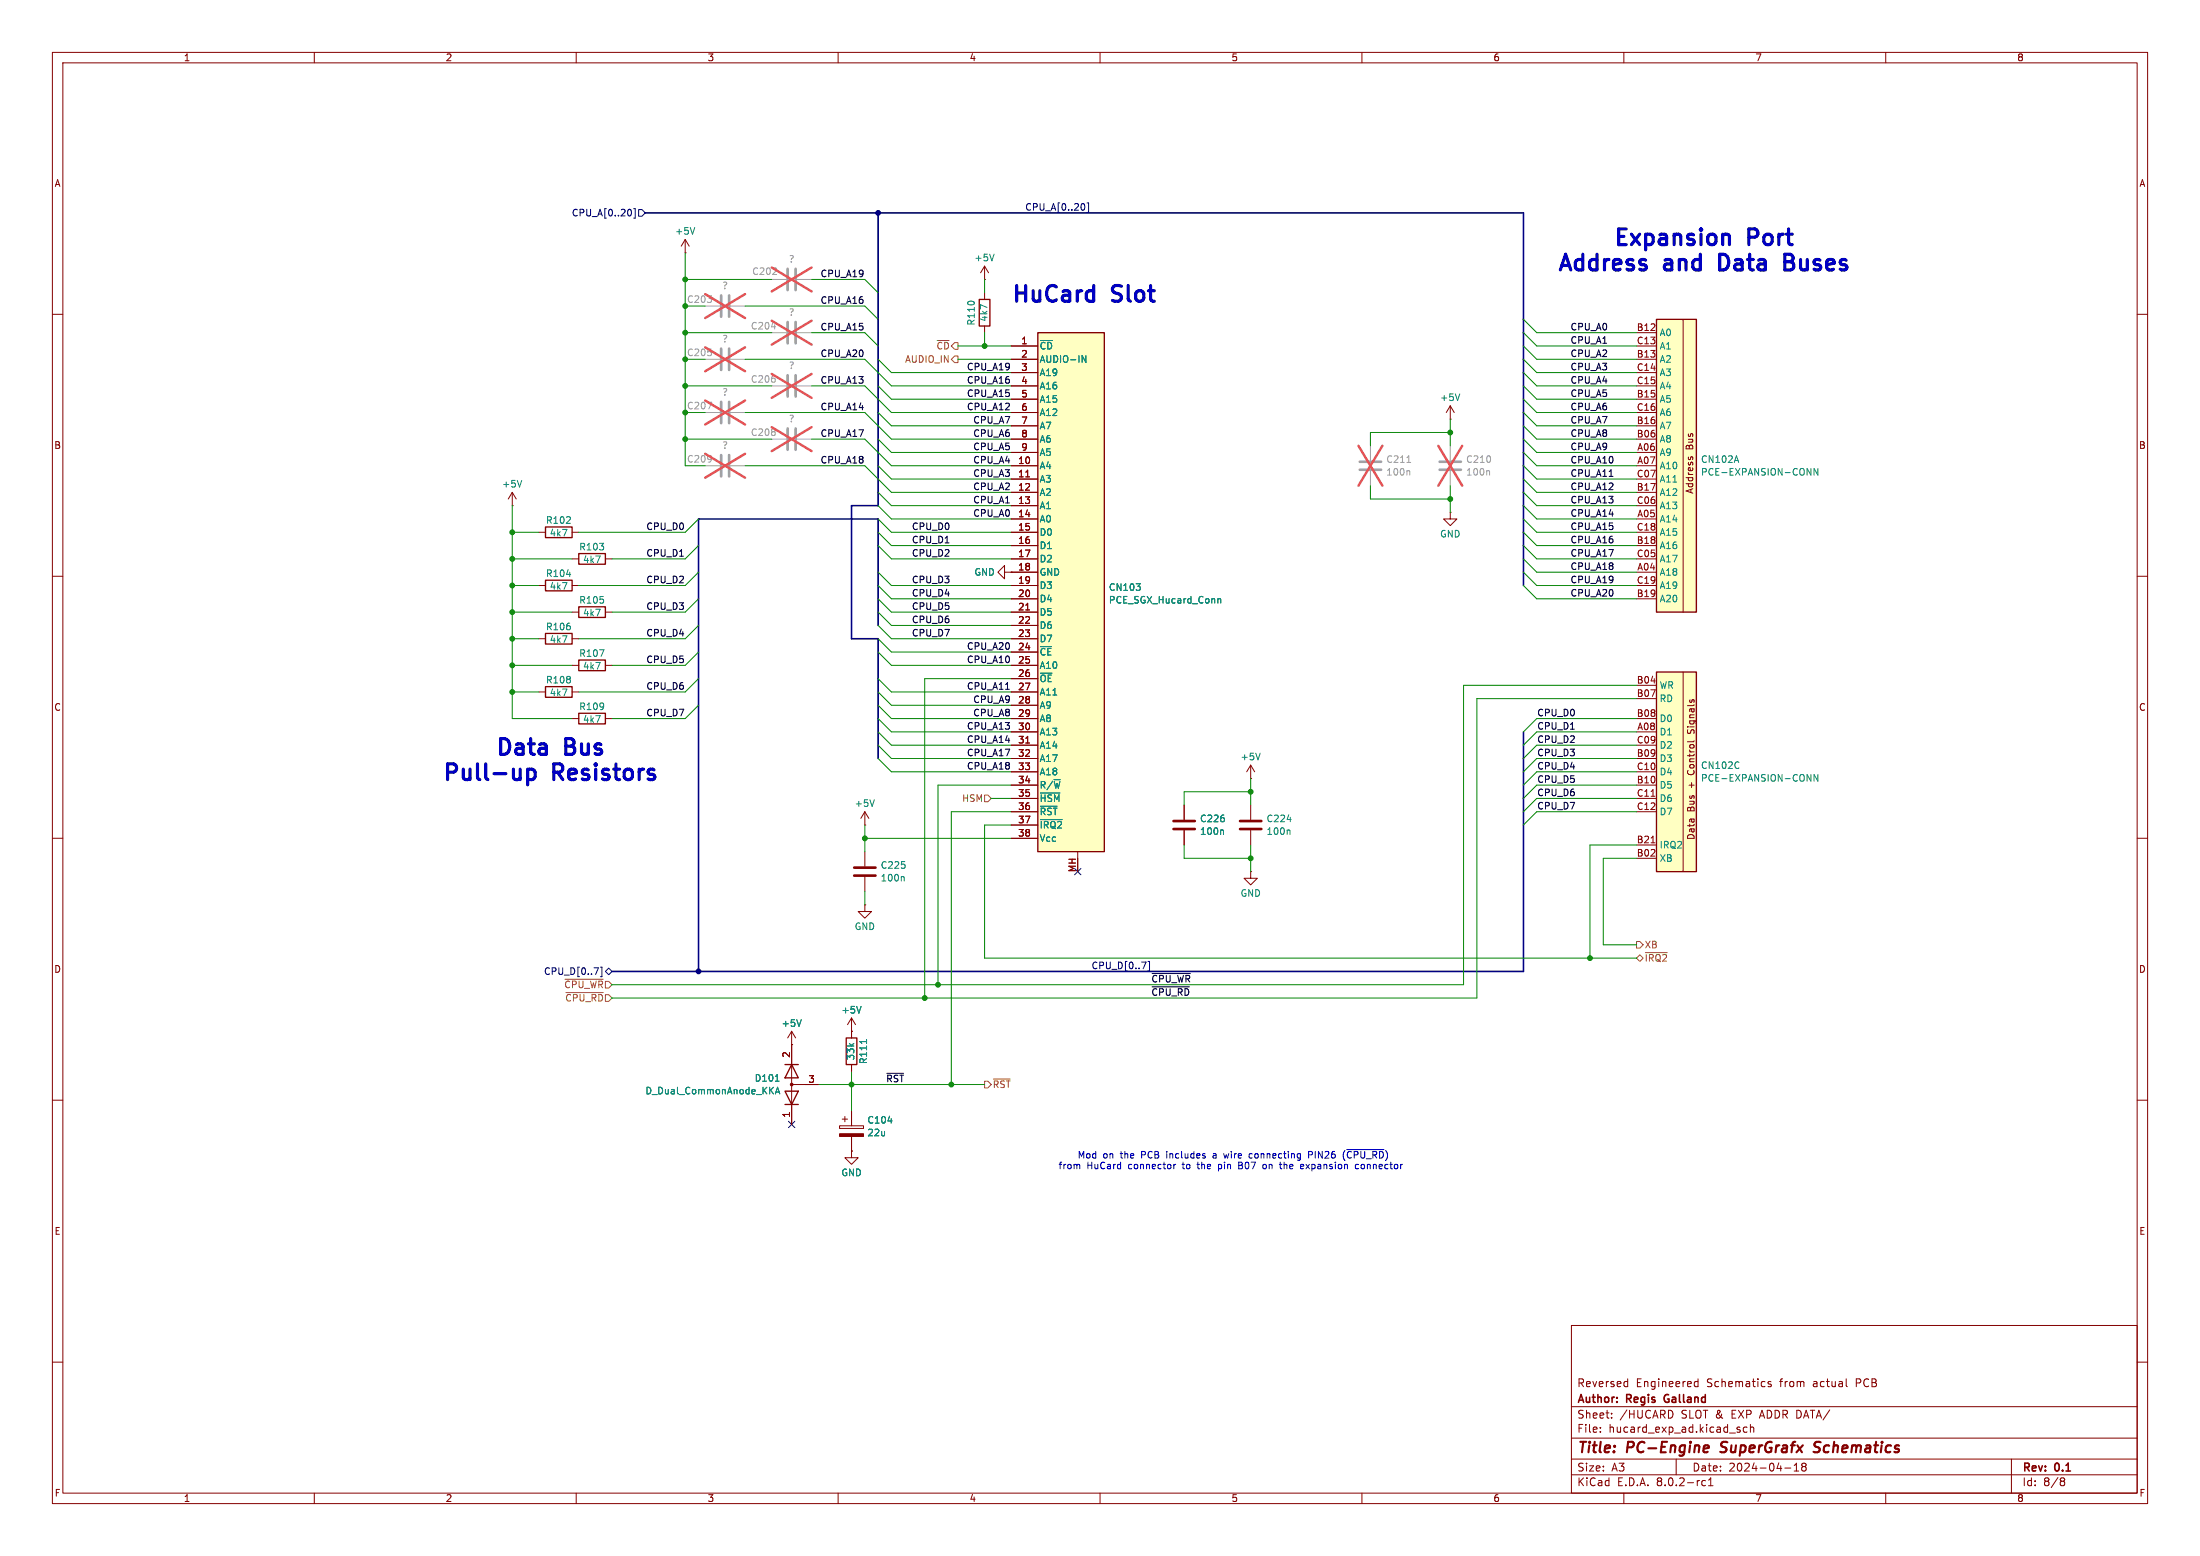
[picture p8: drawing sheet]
<svg xmlns="http://www.w3.org/2000/svg" width="420mm" height="297mm" viewBox="0 0 420 297" stroke-linecap="round" stroke-linejoin="round" font-family="sans-serif">
<g fill="none" stroke="#840000" stroke-width=".19">
<path d="M10 10h400v277h-400zM12 12h396v273h-396zM60 10v2M110 10v2M160 10v2M210 10v2M260 10v2M310 10v2M360 10v2M10 60h2M408 60h2M10 110h2"/>
<path d="M408 110h2M109.2 137.2h1.3M115.6 137.2h1.2M10 160h2M226.1 153.7v2.8M226.1 158.5v2.8M238.8 148.6h.1M238.8 146.1l-.8 1.2M238.8 146.1v2.5M238.8 146.1l.7 1.2M408 160h2M10 210h2"/>
<path d="M408 210h2M10 260h2M300 253h108v32h-108zM408 260h2M300 278.5h108M300 274.5h108M300 268.5h108M305.5 273.2v.2M305.5 272.5v.1M307.7 270.5v.2M307.7 269.8v.1M310.3 263.7l.4 .1"/>
<path d="M310.7 263.2v1.5M310.7 264.6l-.4 .1M319.3 269.5v.8M320 278.5v3M323.5 264.5l.2 .2 .5-.1M324.2 263.8l-.5-.1-.2 .1M324.2 263.2v1.5M331.8 272.9l.4 .1v.2l-.2 .2h-.3M331.8 272.4l.4 .1M333.5 272.5l-.4-.1-.3 .3 .1 .6h.6M334.2 272.5l.2-.1 .3 .1 .1 .9M334.2 271.9v1.5"/>
<path d="M338.1 263.8l-.4-.1-.2 .2 .1 .2 .5 .2v.3h-.6M342.5 279.7l.4-.4v1.5M344 279.4l-.1 .2 .3 .3M344.2 279.9l-.3 .3v.3l.3 .3h.3l.3-.3-.1-.4-.2-.2M344.2 279.9h.3M344.7 279.4l.1 .2-.3 .3M352.5 264.6l.2 .1M384 278.5v6.5M60 285v2M110 285v2M160 285v2M210 285v2"/>
<path d="M260 285v2M300 281.5h108M310 285v2M325.6 282.7l-.4-.1-.3 .3 .1 .6h.6M326.2 283.6h.8M326.2 282.5l.4-.4v1.5M340.7 280.2h1.2M342.5 280.8h.9M360 285v2M393.6 282.1h.3l.3 .3-.3 .3M393.6 282.7h.3M393.9 282.7l.2 .2 .1 .4-.3 .3h-.3"/>
</g>
<path d="M325.6 275.9l.6 .1v.3l-1 .2M326 277.1l-.6 .1M328.4 277.1l.3 .1M328.7 275.4l-.1 .6M347.3 277a.85 .85 0 0 1-1.1 .1M347.3 275.2l-.7 .1a.46 .46 0 0 0-.2 .5 .46 .46 0 0 0 .3 .4l.6 .1" fill="none" stroke="#840000" stroke-width=".4"/>
<path d="M317.8 266.4l-.1 .4 .1 .7" fill="none" stroke="#840000" stroke-width=".3"/>
<path d="M110.5 136.1h5.1v2.1h-5.1z" fill="none" stroke="#840000" stroke-width=".25"/>
<path d="M233.4 158.4l.2 .2v.7M240.6 143.8l-.4 1.2" fill="none" stroke="#008484" stroke-width=".19"/>
<path d="M224 158.2h4.1M224 156.7h4.1" fill="none" stroke="#840000" stroke-width=".51"/>
<path d="M198.1 63.5h12.7v99.1h-12.7z" fill="#ffffc2"/>
<g fill="none" stroke="#840000" stroke-width=".19">
<path d="M193 66h5.1M193 68.6h5.1M193 71.1h5.1M193 73.7h5.1M193 76.2h5.1M193 78.7h5.1M193 88.9h5.1M193 91.4h5.1M193 94h5.1M193 96.5h5.1M193 99.1h5.1M193 81.3h5.1"/>
<path d="M193 83.8h5.1M193 86.4h5.1M195.8 91h.7M102.9 111.8h1.2M109.2 111.8h1.3M193 101.6h5.1M193 104.1h5.1M193 106.7h5.1M193 109.2h5.1M193 111.8h5.1M193 114.3h5.1M193 116.8h5.1"/>
<path d="M193 119.4h5.1M195.8 116.4h.7M102.9 121.9h1.2M102.9 132.1h1.2M109.2 121.9h1.3M109.2 127h1.3M109.2 132.1h1.3M115.6 127h1.2M193 121.9h5.1M193 124.5h5.1M193 127h5.1M193 129.5h5.1"/>
<path d="M193 132.1h5.1M193 134.6h5.1M193 137.2h5.1M193 139.7h5.1M165.1 157.5h.1M165.1 154.9v2.6M165.1 154.9l-.8 1.3M165.1 154.9l.8 1.3M193 142.2h5.1M193 144.8h5.1M193 147.3h5.1M193 149.9h5.1"/>
<path d="M193 152.4h5.1M193 154.9h5.1M193 157.5h5.1M195.8 141.8h.7M165.1 172.7v1.3h1.3l-1.3 1.3-1.3-1.3h1.3M165.1 172.7h.1M165.1 162.6v2.8M165.1 167.4v2.8M193 160h5.1M205.7 162.6v1.2M238.8 166.4v1.2h1.2l-1.2 1.3-1.3-1.3h1.3M238.8 166.4h.1"/>
<path d="M151.1 199.4h.1M151.1 196.9l-.7 1.2M151.1 196.9v17.7M151.1 196.9l.8 1.2M162.6 196.9h.1M162.6 194.3v3.8M162.6 194.3l-.8 1.3M162.6 194.3l.7 1.3M151.1 207h5.1M160.3 214.9h4.5v.5h-4.5zM160.8 213.6h1M161.3 213.1v1"/>
<path d="M162.6 203.2v1.3M162.6 212.1v2.8M162.6 216.9v2.8"/>
</g>
<path d="M198.1 63.5h12.7v99.1h-12.7zM104.1 110.7h5.1v2.1h-5.1zM104.1 120.9h5.1v2h-5.1zM104.1 131.1h5.1v2h-5.1zM110.5 126h5.1v2h-5.1zM161.5 198.1h2.1v5.1h-2.1zM149.9 210.8h2.5M149.9 203.2h2.5M149.9 208.3h2.5l-1.3 2.5zM151.1 203.2l1.3 2.5h-2.5z" fill="none" stroke="#840000" stroke-width=".25"/>
<g fill="none" stroke="#008484" stroke-width=".19">
<path d="M206.6 67.9l.7 1.3v-1.3M108.2 109.6h.7M216.9 111.4h.8l-.4 .5M217.6 112v.6M232.5 114.3v.8M232.5 114.4l.2-.1h.3v.8M114.5 124h.8l-.5 1.3M166.9 152.7l-.4 1.2M198.6 151.4h3.7M198.6 153.9h3.2M198.6 156.4h4.2M172.4 167.3l.2 .2v.7"/>
<path d="M153 194.6l-.5 1.3M164.4 192.1l-.4 1.3M165.4 198.5v.7M147.1 208.1l.6 .7M147.7 207.5l-.8 .8M148 208.8l.4-1.3 .5 1.3M148 206.4h.7M148.1 208.4h.6M169.5 214h.8"/>
</g>
<g fill="#840000" stroke="#840000" stroke-width=".19">
<path d="M160.3 216.4h4.5v.5h-4.5z"/>
<circle cx="151.1" cy="207" r=".25"/>
</g>
<path d="M137.7 66.5v4.1M137.7 76.7v4.1M139.2 66.5v4.1M139.2 76.7v4.1M150.4 71.6v4.1M151.9 71.6v4.1M137.7 86.9v4M139.2 86.9v4M150.4 81.8v4.1M151.9 81.8v4.1" fill="none" stroke="#a1a1a1" stroke-width=".51"/>
<path d="M134.6 68.6h2.8M134.6 78.7h2.8M135 76.8h.9l-.6 1.2M139.4 68.6h2.8M139.4 78.7h2.8M147.3 73.7h2.8M152.1 73.7h2.8M134.6 88.9h2.8M139.4 88.9h2.8M147.3 83.8h2.8M152.1 83.8h2.8" fill="none" stroke="#a1a1a1" stroke-width=".19"/>
<path d="M134.6 66.3l7.6 4.6M134.6 76.5l7.6 4.5M142.2 66.3l-7.6 4.6M142.2 76.5l-7.6 4.5M147.3 71.4l7.6 4.5M154.9 71.4l-7.6 4.5M134.6 86.6l7.6 4.6M142.2 86.6l-7.6 4.6M147.3 81.5l7.6 4.6M154.9 81.5l-7.6 4.6" fill="none" stroke="#e65255" stroke-width=".46"/>
<path d="M163.1 167.1h4M163.1 165.6h4" fill="none" stroke="#840000" stroke-width=".51"/>
<path d="M316.2 61h7.6v55.8h-7.6z" fill="#ffffc2"/>
<g fill="none" stroke="#840000" stroke-width=".19">
<path d="M312.4 63.5h3.8M312.4 68.6h3.8M312.4 76.2h3.8M312.4 66h3.8M312.4 71.1h3.8M312.4 73.7h3.8M312.4 78.7h3.8M321.3 61v55.8M312.4 99.1h3.8M312.4 86.4h3.8M312.4 88.9h3.8M312.4 83.8h3.8"/>
<path d="M312.4 81.3h3.8M312.4 94h3.8M312.4 96.5h3.8M312.4 91.4h3.8M322.4 87.2l-.1 .2M322.7 87.4l.2-.2 .3 .2M312.4 109.2h3.8M312.4 104.1h3.8M312.4 114.3h3.8M312.4 106.7h3.8M312.4 101.6h3.8M312.4 111.8h3.8"/>
</g>
<path d="M316.2 61h7.6v55.8h-7.6z" fill="none" stroke="#840000" stroke-width=".25"/>
<path d="M331.5 87l.4 1.3M345 89.4l.7 1.3v-1.3M347 89.4v1.3l-.7-1.3v1.3" fill="none" stroke="#008484" stroke-width=".19"/>
<path d="M316.2 128.3h7.6v38.1h-7.6z" fill="#ffffc2"/>
<g fill="none" stroke="#840000" stroke-width=".19">
<path d="M130.8 48.3h.1M130.8 45.7l-.8 1.3M130.8 45.7v2.6M130.8 45.7l.8 1.3M188 53.3h.1M188 50.8l-.8 1.3M188 50.8v2.5M188 55.9v1.3M188 50.8l.7 1.3M188 62.2v1.3M193 66h5.1M193 68.6h5.1"/>
<path d="M193 71.1h5.1M193 73.7h5.1M193 76.2h5.1M193 78.7h5.1M276.9 77.5l.7 1.2M276.9 77.5v2.5M276.9 77.5l-.8 1.2M97.8 96.5h.1M97.8 94l-.8 1.3M97.8 94v2.5M97.8 94l.8 1.3M193 88.9h5.1"/>
<path d="M193 91.4h5.1M193 94h5.1M193 96.5h5.1M193 99.1h5.1M193 81.3h5.1M193 83.8h5.1M193 86.4h5.1M195.8 91h.7M276.9 97.8v1.3h1.2l-1.2 1.2-1.3-1.2h1.3M276.9 97.8h.1M276.9 80h.1M102.9 101.6h1.2"/>
<path d="M109.2 106.7h1.3M109.2 116.8h1.3M109.2 101.6h1.3M115.6 106.7h1.2M115.6 116.8h1.2M191.8 109.2v-1.2l-1.3 1.2 1.3 1.3v-1.3h1.2M193 109.2h.1M193 106.7h5.1M193 116.8h5.1M193 101.6h5.1M193 104.1h5.1M193 109.2h5.1"/>
<path d="M193 111.8h5.1M193 114.3h5.1M193 119.4h5.1M195.8 116.4h.7M193 139.7h5.1M193 137.2h5.1M193 121.9h5.1M193 124.5h5.1M193 127h5.1M193 129.5h5.1M193 132.1h5.1M193 134.6h5.1"/>
<path d="M312.4 139.7h3.8M312.4 130.8h3.8M312.4 133.4h3.8M312.4 137.2h3.8M321.3 128.3v38.1M322.3 139.9h.3M323.4 139.8v.2M193 144.8h5.1M193 149.9h5.1M193 142.2h5.1M193 147.3h5.1M193 152.4h5.1"/>
<path d="M193 154.9h5.1M193 157.5h5.1M195.8 141.8h.7M226.1 153.7v2.8M226.1 158.5v2.8M238.8 153.7v2.8M238.8 158.5v2.8M312.4 144.8h3.8M312.4 149.9h3.8M312.4 142.2h3.8M312.4 147.3h3.8M312.4 152.4h3.8"/>
<path d="M312.4 154.9h3.8M315.2 152h.7M193 160h5.1M312.4 163.8h3.8M312.4 161.3h3.8M315.2 160.9h.7M151.1 199.4h.1M151.1 199.4v3.8M162.6 196.9h.1M162.6 196.9v1.2M151.1 210.8v3.8M153.7 207h2.5"/>
<path d="M162.6 219.7v1.3h1.2l-1.2 1.2-1.3-1.2h1.3M162.6 219.7h.1M162.6 203.2v1.3M162.6 212.1v2.8M162.6 216.9v2.8"/>
</g>
<path d="M186.9 57.2h2.1v5h-2.1zM104.1 100.6h5.1v2h-5.1zM110.5 105.7h5.1v2h-5.1zM110.5 115.8h5.1v2.1h-5.1zM316.2 128.3h7.6v38.1h-7.6z" fill="none" stroke="#840000" stroke-width=".25"/>
<g fill="none" stroke="#008484" stroke-width=".19">
<path d="M132.6 43.4l-.4 1.3M189.8 48.5l-.4 1.3M206.6 67.9l.7 1.3v-1.3M278.7 75.2l-.4 1.3M99.6 91.7l-.4 1.3M216.9 111.4h.8l-.4 .5M217.6 112v.6M232.5 114.3v.8M232.5 114.4l.2-.1h.3v.8M198.6 156.4h4.2M198.6 151.4h3.7M198.6 153.9h3.2"/>
<path d="M233.4 158.4l.2 .2v.7M245.7 156.4h.8M246.1 158.4l.2 .2v.7M331.9 145.5h.1M332 146.6h-.1M345 147.8l.7 1.3v-1.3M347 147.8v1.3l-.7-1.3v1.3M153 194.6l-.5 1.3M164.4 192.1l-.4 1.3M165.4 198.5v.7M147.1 208.1l.6 .7M147.7 207.5l-.8 .8"/>
<path d="M148 208.8l.4-1.3 .5 1.3M148 206.4h.7M148.1 208.4h.6M169.5 214h.8"/>
</g>
<path d="M137.7 56.4v4.1M139.2 56.4v4.1M150.4 51.3v4.1M151.9 51.3v4.1M150.4 61.5v4M151.9 61.5v4M259.6 89.7h4.1M259.6 88.1h4.1M274.8 89.7h4.1M274.8 88.1h4.1" fill="none" stroke="#a1a1a1" stroke-width=".51"/>
<g fill="none" stroke="#a1a1a1" stroke-width=".19">
<path d="M134.6 58.4h2.8M139.4 58.4h2.8M147.3 53.3h2.8M152.1 53.3h2.8M147.3 62.4h.8M147.3 63.5h2.8M152.1 63.5h2.8M261.6 85.1v2.8M261.6 89.9v2.8M268.6 88.3h.7M268.9 89.8l.2 .2v.7M276.9 85.1v2.8"/>
<path d="M276.9 89.9v2.8M284.2 89.8l.2 .2v.7"/>
</g>
<path d="M134.6 56.1l7.6 4.6M142.2 56.1l-7.6 4.6M147.3 51.1l7.6 4.5M154.9 51.1l-7.6 4.5M147.3 61.2l7.6 4.6M154.9 61.2l-7.6 4.6M259.3 85.1l4.6 7.6M263.9 85.1l-4.6 7.6M274.6 85.1l4.5 7.6M279.1 85.1l-4.5 7.6" fill="none" stroke="#e65255" stroke-width=".46"/>
<path d="M236.7 158.2h4.1M236.7 156.7h4.1" fill="none" stroke="#840000" stroke-width=".51"/>
<path d="M182.2 67.9h.7v1.3h-.7l-.6-.6zM188 151.8h.6l.6 .6-.6 .6h-.6zM312.4 179.7h.7l.6 .6-.6 .7h-.7zM107.8 186.9h7.4M108 189.5h7.2M312.4 182.9l.7-.7 .6 .7-.6 .6zM314.1 181.8h4.2M188 206.4h.6l.6 .6-.6 .6h-.6zM189.6 206h3.2" fill="none" stroke="#848400" stroke-width=".19"/>
<g fill="none" stroke="#000084" stroke-width=".19">
<path d="M121 39.8h.3v1.8h-.3M206.9 38.9l.2 .4-.2 .8M207.5 38.7h.3v1.9h-.3M120.4 40l.1 .4-.1 .8M121.9 40h.7l.6 .6-.6 .7h-.7zM205.1 165.8l1.2 1.2M206.3 165.8l-1.2 1.2M113.4 184.7h.9l-.6 1.3M114.6 184.6h.3v1.8h-.3M115.6 185.4l.6-.6 .6 .6-.6 .7zM217.9 183.6h.9l-.6 1.3M219.1 183.5h.3v1.8h-.3"/>
<path d="M150.5 214l1.2 1.2M151.7 214l-1.2 1.2"/>
</g>
<path d="M307.2 90.9h.7M192 131.6h.7M219.9 185.8h7.3M219.9 188.4h7.2M169.3 204.9h3.2" fill="none" stroke="#000" stroke-width=".19"/>
<g fill="none" stroke="#0000c2" stroke-width=".19">
<path d="M256.8 219.6l-.3 .5M257.1 219.4h7.1M257.4 219.8l-.2 .5 .2 .7M205.9 222.2l.2 .2v.7M224.1 222.2v.9M224.5 222.2l-.4 .3M231.7 220.2l-.1 .1M231.7 220.6l-.1 .1 .1 .3M232.6 222.2v1.3M232.6 223l.1 .1M232.7 222.2l-.1 .1M233.6 220.2l.3 .8 .2-.6"/>
<path d="M236.5 221.8v1.3h.5M236.5 222.4h.4M239.1 220.3l-.4-.1-.2 .2 .1 .6h.5M241.2 222.3l-.1 .2v.5l.2 .1 .3-.1M244.6 223.1h.1M248.5 222.2l.3 .1 .1 .2-.6 .2M248.8 223l-.3 .1M249.8 220.4h.6l.1-.2v-.3l-.7-.1v1.2M256.5 221l.3 .5M258.9 222.3l-.2 .2 .1 .5 .2 .1 .3-.1M259.9 222.4v.6"/>
</g>
<path d="M330 44.8l.2 .3v1.6M340.7 48.5v3h1.2M340.7 50h1M341.7 50l.5 .1M342 49.8l-.3 .2M100.7 146.8v3M100.7 147l.9-.2 .4 .3 .2 .3v.8l-.3 .5-.3 .1-.9-.1" fill="none" stroke="#0000c2" stroke-width=".6"/>
<path d="M123.2 40.6h167.6v71.2M167.6 40.6v55.9h-5v25.4h5v22.9M167.6 119.4v-20.3h-34.3v86.3M290.8 139.7v45.7h-174" fill="none" stroke="#000084" stroke-width=".3"/>
<g fill="none" stroke="#008400" stroke-width=".19">
<path d="M130.8 48.3v40.6h3.8M130.8 53.3h16.5M130.8 58.4h3.8M142.2 58.4h22.9l2.5 2.6M154.9 53.3h10.2l2.5 2.6M188 53.3v2.6M130.8 73.7h16.5M130.8 63.5h16.5M130.8 68.6h3.8M130.8 78.7h3.8M142.2 68.6h22.9l5.1 5.1h22.8M142.2 78.7h22.9l5.1 5.1h22.8"/>
<path d="M154.9 73.7h10.2l5.1 5h22.8M154.9 63.5h10.2l2.5 2.5M167.6 73.7l2.6 2.5h22.8M167.6 68.6l2.6 2.5h22.8M167.6 78.7l2.6 2.6h22.8M182.9 66h10.1M182.9 68.6h10.1M188 63.5v2.5M290.8 63.5l2.6 2.5h19M290.8 73.7l2.6 2.5h19M290.8 68.6l2.6 2.5h19M290.8 71.1l2.6 2.6h19"/>
<path d="M290.8 61l2.6 2.5h19M290.8 66l2.6 2.6h19M290.8 78.7l2.6 2.6h19M290.8 76.2l2.6 2.5h19M97.8 96.5v40.7h11.4M130.8 83.8h16.5M133.3 99.1l-2.5 2.5h-20.3M142.2 88.9h22.9l5.1 5.1h22.8M154.9 83.8h10.2l5.1 5.1h22.8M167.6 94l2.6 2.5h22.8M167.6 96.5l2.6 2.6h22.8M167.6 88.9l2.6 2.5h22.8"/>
<path d="M167.6 83.8l2.6 2.6h22.8M167.6 99.1l2.6 2.5h22.8M261.6 92.7v2.6h15.3M276.9 82.6h-15.3v2.5M276.9 80v5.1M276.9 92.7v5.1M290.8 94l2.6 2.5h19M290.8 96.5l2.6 2.6h19M290.8 88.9l2.6 2.5h19M290.8 83.8l2.6 2.6h19M290.8 99.1l2.6 2.5h19M290.8 91.4l2.6 2.6h19"/>
<path d="M290.8 86.4l2.6 2.5h19M290.8 81.3l2.6 2.5h19M97.8 111.8h5.1M97.8 106.7h11.4M97.8 116.8h11.4M97.8 101.6h5.1M133.3 109.2l-2.5 2.6h-20.3M133.3 119.4l-2.5 2.5h-20.3M133.3 104.1l-2.5 2.6h-14M133.3 114.3l-2.5 2.5h-14M167.6 109.2l2.6 2.6h22.8M167.6 119.4l2.6 2.5h22.8"/>
<path d="M167.6 116.8l2.6 2.6h22.8M167.6 104.1l2.6 2.6h22.8M167.6 114.3l2.6 2.5h22.8M167.6 111.8l2.6 2.5h22.8M167.6 101.6l2.6 2.5h22.8M290.8 109.2l2.6 2.6h19M290.8 104.1l2.6 2.6h19M290.8 111.8l2.6 2.5h19M290.8 106.7l2.6 2.5h19M290.8 101.6l2.6 2.5h19M97.8 132.1h5.1M97.8 121.9h5.1"/>
<path d="M97.8 127h11.4M133.3 129.5l-2.5 2.6h-20.3M133.3 134.6l-2.5 2.6h-14M133.3 124.5l-2.5 2.5h-14M167.6 129.5l2.6 2.6h22.8M167.6 137.2l2.6 2.5h22.8M167.6 121.9l2.6 2.6h22.8M167.6 134.6l2.6 2.6h22.8M167.6 124.5l2.6 2.5h22.8M167.6 132.1l2.6 2.5h22.8M167.6 139.7l2.6 2.5h22.8M193 129.5h-16.5v61"/>
<path d="M312.4 139.7h-19l-2.6 2.5M312.4 137.2h-19l-2.6 2.5M312.4 130.8h-33v57.2h-162.6M312.4 133.4h-30.5v57.1h-165.1M165.1 157.5v5.1M167.6 144.8l2.6 2.5h22.8M167.6 142.2l2.6 2.6h22.8M189.2 152.4h3.8M193 157.5h-5v25.4h124.4M193 149.9h-13.9v38.1M193 154.9h-11.4v52.1M238.8 148.6v5.1"/>
<path d="M238.8 151.1h-12.7v2.6M312.4 152.4h-19l-2.6 2.5M312.4 149.9h-19l-2.6 2.5M312.4 147.3h-19l-2.6 2.6M312.4 142.2h-19l-2.6 2.6M312.4 144.8h-19l-2.6 2.5M312.4 154.9h-19l-2.6 2.6M165.1 160h27.9M165.1 170.2v2.5M226.1 161.3v2.5h12.7M238.8 161.3v5.1M312.4 163.8h-6.3v16.5h6.3"/>
<path d="M312.4 161.3h-8.9v21.6M156.2 207h31.8M162.6 204.5v7.6"/>
</g>
<g fill="#008400" stroke="#008400" stroke-width=".19">
<circle cx="97.8" cy="101.6" r=".46"/>
<circle cx="97.8" cy="106.7" r=".46"/>
<circle cx="97.8" cy="111.8" r=".46"/>
<circle cx="97.8" cy="116.8" r=".46"/>
<circle cx="97.8" cy="121.9" r=".46"/>
<circle cx="97.8" cy="132.1" r=".46"/>
<circle cx="97.8" cy="127" r=".46"/>
<circle cx="188" cy="66" r=".46"/>
<circle cx="130.8" cy="83.8" r=".46"/>
<circle cx="130.8" cy="78.7" r=".46"/>
<circle cx="130.8" cy="73.7" r=".46"/>
<circle cx="130.8" cy="68.6" r=".46"/>
<circle cx="130.8" cy="58.4" r=".46"/>
<circle cx="130.8" cy="53.3" r=".46"/>
<circle cx="130.8" cy="63.5" r=".46"/>
<circle cx="181.6" cy="207" r=".46"/>
<circle cx="162.6" cy="207" r=".46"/>
<circle cx="176.5" cy="190.5" r=".46"/>
<circle cx="179.1" cy="188" r=".46"/>
<circle cx="165.1" cy="160" r=".46"/>
<circle cx="276.9" cy="95.3" r=".46"/>
<circle cx="276.9" cy="82.6" r=".46"/>
<circle cx="303.5" cy="182.9" r=".46"/>
<circle cx="238.8" cy="163.8" r=".46"/>
<circle cx="238.8" cy="151.1" r=".46"/>
</g>
<g fill="#000084" stroke="#000084" stroke-width=".19">
<circle cx="167.6" cy="40.6" r=".46"/>
<circle cx="133.3" cy="185.4" r=".46"/>
</g>
<g font-size="4.2" fill="#0000c2">
<text x="307.7" y="47.7">Expansion</text>
<text x="333.8" y="47.7">Port</text>
<text x="297" y="52.6">Address</text>
<text x="317.8" y="52.6">and</text>
<text x="329.4" y="52.6">Data</text>
<text x="343" y="52.6">Buses</text>
<text x="192.8" y="58.5">HuCard</text>
<text x="212.4" y="58.5">Slot</text>
<text x="84.1" y="149.9">Pull-up</text>
<text x="94.3" y="145">Data</text>
<text x="105.6" y="149.9">Resistors</text>
<text x="107.9" y="145">Bus</text>
</g>
<g font-size="2.8" fill="#840000">
<text x="301" y="277.9">Title:</text>
<text x="310.6" y="277.9">PC-Engine</text>
<text x="329.4" y="277.9">SuperGrafx</text>
<text x="348" y="277.9">Schematics</text>
</g>
<g font-size="2.1" fill="#840000">
<text x="301" y="268.2">Author:</text>
<text x="301" y="265">Reversed</text>
<text x="310.6" y="268.2">Regis</text>
<text x="312.3" y="265">Engineered</text>
<text x="318.4" y="268.2">Galland</text>
<text x="325.9" y="265">Schematics</text>
<text x="340" y="265">from</text>
<text x="346.4" y="265">actual</text>
<text x="354.7" y="265">PCB</text>
<text x="301" y="273.7">File:</text>
<text x="301" y="271">Sheet:</text>
<text x="307.1" y="273.7">hucard_exp_ad.kicad_sch</text>
<text x="309.2" y="271">/HUCARD</text>
<text x="321" y="271">SLOT &amp;</text>
<text x="330.8" y="271">EXP ADDR DATA/</text>
<text x="301" y="281.1">Size:</text>
<text x="307.6" y="281.1">A3</text>
<text x="323" y="281.1">Date:</text>
<text x="330" y="281.1">2024-04-18</text>
<text x="386" y="281.3">Rev:</text>
<text x="392.4" y="281.3">0.1</text>
<text x="301" y="283.9">KiCad</text>
<text x="308.7" y="283.9">E.D.A.</text>
<text x="316.3" y="283.9">8.0.2-rc1</text>
<text x="386" y="283.9">Id:</text>
<text x="390.1" y="283.9">8/8</text>
</g>
<g font-size="1.8" fill="#840000">
<text x="35" y="11.9">1</text>
<text x="85" y="11.9">2</text>
<text x="135" y="11.9">3</text>
<text x="185" y="11.9">4</text>
<text x="235" y="11.9">5</text>
<text x="285" y="11.9">6</text>
<text x="335" y="11.9">7</text>
<text x="385" y="11.9">8</text>
<text x="10.3" y="35.9">A</text>
<text x="408.3" y="35.9">A</text>
<text x="194.9" y="65.8">1</text>
<text x="312.4" y="63.2">B12</text>
<text x="312.4" y="65.8">C13</text>
<text x="194.9" y="68.3">2</text>
<text x="194.9" y="70.9">3</text>
<text x="312.4" y="68.3">B13</text>
<text x="312.4" y="70.9">C14</text>
<text x="194.9" y="73.4">4</text>
<text x="194.9" y="75.9">5</text>
<text x="312.4" y="75.9">B15</text>
<text x="312.4" y="73.4">C15</text>
<text x="194.9" y="78.5">6</text>
<text x="194.9" y="81">7</text>
<text x="194.9" y="83.6">8</text>
<text x="312.4" y="83.6">B06</text>
<text x="312.4" y="81">B16</text>
<text x="312.4" y="78.5">C16</text>
<text x="10.3" y="85.9">B</text>
<text x="194.3" y="88.6">10</text>
<text x="194.9" y="86.1">9</text>
<text x="312.5" y="86.1">A06</text>
<text x="312.5" y="88.6">A07</text>
<text x="323.5" y="85.9" transform="rotate(-90 323.5 85.9)">Bus</text>
<text x="408.2" y="85.9">B</text>
<text x="194.3" y="91.2">11</text>
<text x="194.3" y="93.7">12</text>
<text x="312.4" y="93.7">B17</text>
<text x="312.4" y="91.2">C07</text>
<text x="323.5" y="94.4" transform="rotate(-90 323.5 94.4)">Address</text>
<text x="194.3" y="96.3">13</text>
<text x="194.3" y="98.8">14</text>
<text x="194.3" y="101.3">15</text>
<text x="312.4" y="96.3">C06</text>
<text x="312.4" y="101.3">C18</text>
<text x="312.5" y="98.8">A05</text>
<text x="194.3" y="103.9">16</text>
<text x="194.3" y="106.4">17</text>
<text x="312.4" y="103.9">B18</text>
<text x="312.4" y="106.4">C05</text>
<text x="194.3" y="109">18</text>
<text x="194.3" y="111.5">19</text>
<text x="312.4" y="111.5">C19</text>
<text x="312.5" y="109">A04</text>
<text x="194.3" y="114">20</text>
<text x="194.3" y="116.6">21</text>
<text x="194.3" y="119.1">22</text>
<text x="312.4" y="114">B19</text>
<text x="194.3" y="121.7">23</text>
<text x="194.3" y="124.2">24</text>
<text x="194.3" y="126.7">25</text>
<text x="194.3" y="129.3">26</text>
<text x="194.3" y="131.8">27</text>
<text x="312.4" y="130.6">B04</text>
<text x="10.3" y="135.9">C</text>
<text x="194.3" y="134.4">28</text>
<text x="194.3" y="136.9">29</text>
<text x="312.4" y="133.1">B07</text>
<text x="312.4" y="136.9">B08</text>
<text x="408.2" y="135.9">C</text>
<text x="194.3" y="139.4">30</text>
<text x="194.3" y="142">31</text>
<text x="312.4" y="142">C09</text>
<text x="312.5" y="139.4">A08</text>
<text x="323.7" y="139.5" transform="rotate(-90 323.7 139.5)">Signals</text>
<text x="194.3" y="144.5">32</text>
<text x="194.3" y="147.1">33</text>
<text x="194.3" y="149.6">34</text>
<text x="312.4" y="144.5">B09</text>
<text x="312.4" y="149.6">B10</text>
<text x="312.4" y="147.1">C10</text>
<text x="323.7" y="147.6" transform="rotate(-90 323.7 147.6)">Control</text>
<text x="194.3" y="152.1">35</text>
<text x="194.3" y="154.7">36</text>
<text x="312.4" y="152.1">C11</text>
<text x="312.4" y="154.7">C12</text>
<text x="323.7" y="155" transform="rotate(-90 323.7 155)">Bus</text>
<text x="323.7" y="150.3" transform="rotate(-90 323.7 150.3)">+</text>
<text x="194.3" y="157.2">37</text>
<text x="194.3" y="159.8">38</text>
<text x="312.4" y="161">B21</text>
<text x="323.7" y="160.4" transform="rotate(-90 323.7 160.4)">Data</text>
<text x="205.5" y="166.6" transform="rotate(-90 205.5 166.6)">MH</text>
<text x="312.4" y="163.6">B02</text>
<text x="10.3" y="185.9">D</text>
<text x="408.2" y="185.9">D</text>
<text x="150.9" y="202" transform="rotate(-90 150.9 202)">2</text>
<text x="154.2" y="206.8">3</text>
<text x="150.9" y="213.4" transform="rotate(-90 150.9 213.4)">1</text>
<text x="10.3" y="235.9">E</text>
<text x="408.3" y="235.9">E</text>
<text x="10.3" y="285.9">F</text>
<text x="35" y="286.9">1</text>
<text x="85" y="286.9">2</text>
<text x="135" y="286.9">3</text>
<text x="185" y="286.9">4</text>
<text x="235" y="286.9">5</text>
<text x="285" y="286.9">6</text>
<text x="335" y="286.9">7</text>
<text x="385" y="286.9">8</text>
<text x="408.3" y="285.9">F</text>
</g>
<g font-size="1.8" fill="#000084">
<text x="109.1" y="41.5">CPU_A[0..20]</text>
<text x="195.6" y="40.3">CPU_A[0..20]</text>
<text x="208.3" y="185.1">CPU_D[0..7]</text>
<text x="103.7" y="186.3">CPU_D[0..7]</text>
</g>
<g font-size="1.8" fill="#008484">
<text x="128.8" y="45">+5V</text>
<text x="185.9" y="50.1">+5V</text>
<text x="186.3" y="62.2" transform="rotate(-90 186.3 62.2)">R110</text>
<text x="188.7" y="61.5" transform="rotate(-90 188.7 61.5)">4k7</text>
<text x="316.7" y="64.4">A0</text>
<text x="198.4" y="66.9">~{CD}</text>
<text x="198.4" y="69.4">AUDIO-IN</text>
<text x="198.4" y="72">A19</text>
<text x="316.7" y="69.4">A2</text>
<text x="316.7" y="66.9">A1</text>
<text x="316.7" y="72">A3</text>
<text x="198.4" y="74.5">A16</text>
<text x="198.4" y="77.1">A15</text>
<text x="274.8" y="76.7">+5V</text>
<text x="316.7" y="77.1">A5</text>
<text x="316.7" y="74.5">A4</text>
<text x="198.4" y="79.6">A12</text>
<text x="198.4" y="82.1">A7</text>
<text x="316.7" y="82.1">A7</text>
<text x="316.7" y="79.6">A6</text>
<text x="198.4" y="89.8">A4</text>
<text x="198.4" y="84.7">A6</text>
<text x="198.4" y="87.2">A5</text>
<text x="316.7" y="87.2">A9</text>
<text x="316.7" y="89.8">A10</text>
<text x="316.7" y="84.7">A8</text>
<text x="324.6" y="88.6">CN102A</text>
<text x="95.8" y="93.3">+5V</text>
<text x="198.4" y="92.3">A3</text>
<text x="198.4" y="94.8">A2</text>
<text x="316.7" y="94.8">A12</text>
<text x="316.7" y="92.3">A11</text>
<text x="324.6" y="91">PCE-EXPANSION-CONN</text>
<text x="104.1" y="100.2">R102</text>
<text x="198.4" y="97.4">A1</text>
<text x="198.4" y="99.9">A0</text>
<text x="316.7" y="99.9">A14</text>
<text x="316.7" y="97.4">A13</text>
<text x="104.9" y="102.6">4k7</text>
<text x="110.5" y="105.3">R103</text>
<text x="111.2" y="107.7">4k7</text>
<text x="198.4" y="102.5">D0</text>
<text x="198.4" y="105">D1</text>
<text x="198.4" y="107.5">D2</text>
<text x="274.8" y="102.8">GND</text>
<text x="316.7" y="105">A16</text>
<text x="316.7" y="107.5">A17</text>
<text x="316.7" y="102.5">A15</text>
<text x="104.1" y="110.3">R104</text>
<text x="104.9" y="112.8">4k7</text>
<text x="185.9" y="110.1">GND</text>
<text x="198.4" y="110.1">GND</text>
<text x="198.4" y="112.6">D3</text>
<text x="211.6" y="113">CN103</text>
<text x="316.7" y="110.1">A18</text>
<text x="316.7" y="112.6">A19</text>
<text x="110.5" y="115.4">R105</text>
<text x="111.2" y="117.8">4k7</text>
<text x="198.4" y="115.2">D4</text>
<text x="198.4" y="117.7">D5</text>
<text x="211.6" y="115.4">PCE_SGX_Hucard_Conn</text>
<text x="316.7" y="115.2">A20</text>
<text x="104.1" y="120.5">R106</text>
<text x="104.9" y="122.9">4k7</text>
<text x="110.5" y="125.6">R107</text>
<text x="198.4" y="120.2">D6</text>
<text x="198.4" y="122.8">D7</text>
<text x="198.4" y="125.3">~{CE}</text>
<text x="104.1" y="130.7">R108</text>
<text x="111.2" y="128">4k7</text>
<text x="198.4" y="127.9">A10</text>
<text x="198.4" y="130.4">~{OE}</text>
<text x="316.7" y="131.7">WR</text>
<text x="104.9" y="133.1">4k7</text>
<text x="110.5" y="135.7">R109</text>
<text x="198.4" y="132.9">A11</text>
<text x="198.4" y="135.5">A9</text>
<text x="316.7" y="134.2">RD</text>
<text x="111.2" y="138.2">4k7</text>
<text x="198.4" y="138">A8</text>
<text x="198.4" y="140.6">A13</text>
<text x="198.4" y="143.1">A14</text>
<text x="316.7" y="140.6">D1</text>
<text x="316.7" y="138">D0</text>
<text x="316.7" y="143.1">D2</text>
<text x="198.4" y="145.6">A17</text>
<text x="198.4" y="148.2">A18</text>
<text x="236.7" y="145.3">+5V</text>
<text x="316.7" y="145.6">D3</text>
<text x="316.7" y="148.2">D4</text>
<text x="324.6" y="147">CN102C</text>
<text x="324.6" y="149.4">PCE-EXPANSION-CONN</text>
<text x="163.1" y="154.2">+5V</text>
<text x="198.4" y="150.7">R/~{W}</text>
<text x="198.4" y="153.3">~{HSM}</text>
<text x="198.4" y="155.8">~{RST}</text>
<text x="316.7" y="150.7">D5</text>
<text x="316.7" y="153.3">D6</text>
<text x="316.7" y="155.8">D7</text>
<text x="198.4" y="158.3">~{IRQ2}</text>
<text x="198.4" y="160.9">Vcc</text>
<text x="229" y="157.1">C226</text>
<text x="229" y="159.6">100n</text>
<text x="241.7" y="157.1">C224</text>
<text x="241.7" y="159.6">100n</text>
<text x="168" y="166">C225</text>
<text x="316.7" y="164.7">XB</text>
<text x="316.7" y="162.2">IRQ2</text>
<text x="168" y="168.4">100n</text>
<text x="236.7" y="171.4">GND</text>
<text x="163.1" y="177.7">GND</text>
<text x="149.1" y="196.2">+5V</text>
<text x="160.5" y="193.6">+5V</text>
<text x="163.3" y="202.5" transform="rotate(-90 163.3 202.5)">33k</text>
<text x="165.7" y="203.2" transform="rotate(-90 165.7 203.2)">R111</text>
<text x="123.1" y="209.1">D_Dual_CommonAnode_KKA</text>
<text x="144" y="206.7">D101</text>
<text x="165.5" y="214.7">C104</text>
<text x="165.5" y="217.1">22u</text>
<text x="160.5" y="224.7">GND</text>
</g>
<g font-size="1.8" fill="#a1a1a1">
<text x="143.5" y="52.7">C202</text>
<text x="150.5" y="50.3">?</text>
<text x="131.1" y="58">C203</text>
<text x="137.8" y="55.4">?</text>
<text x="137.8" y="65.6">?</text>
<text x="143.2" y="63.1">C204</text>
<text x="150.5" y="60.5">?</text>
<text x="131.1" y="68.2">C205</text>
<text x="150.5" y="70.6">?</text>
<text x="137.8" y="75.7">?</text>
<text x="143.2" y="73.3">C206</text>
<text x="131.1" y="78.3">C207</text>
<text x="143.2" y="83.4">C208</text>
<text x="150.5" y="80.8">?</text>
<text x="131.1" y="88.5">C209</text>
<text x="137.8" y="85.9">?</text>
<text x="264.6" y="88.6">C211</text>
<text x="279.8" y="88.6">C210</text>
<text x="264.6" y="91">100n</text>
<text x="279.8" y="91">100n</text>
</g>
<g font-size="1.8">
<text x="156.6" y="53">CPU_A19</text>
<text x="156.6" y="58.1">CPU_A16</text>
<text x="156.6" y="63.2">CPU_A15</text>
<text x="299.7" y="63.2">CPU_A0</text>
<text x="299.7" y="65.7">CPU_A1</text>
<text x="156.6" y="68.2">CPU_A20</text>
<text x="184.5" y="70.8">CPU_A19</text>
<text x="299.7" y="68.2">CPU_A2</text>
<text x="299.7" y="70.8">CPU_A3</text>
<text x="156.6" y="73.3">CPU_A13</text>
<text x="184.5" y="73.3">CPU_A16</text>
<text x="184.5" y="75.9">CPU_A15</text>
<text x="299.7" y="75.9">CPU_A5</text>
<text x="299.7" y="73.3">CPU_A4</text>
<text x="156.6" y="78.4">CPU_A14</text>
<text x="156.6" y="83.5">CPU_A17</text>
<text x="184.5" y="78.4">CPU_A12</text>
<text x="185.7" y="80.9">CPU_A7</text>
<text x="185.7" y="83.5">CPU_A6</text>
<text x="299.7" y="80.9">CPU_A7</text>
<text x="299.7" y="83.5">CPU_A8</text>
<text x="299.7" y="78.4">CPU_A6</text>
<text x="156.6" y="88.6">CPU_A18</text>
<text x="185.7" y="88.6">CPU_A4</text>
<text x="185.7" y="86">CPU_A5</text>
<text x="299.7" y="86">CPU_A9</text>
<text x="299.7" y="88.6">CPU_A10</text>
<text x="185.7" y="91.1">CPU_A3</text>
<text x="185.7" y="93.6">CPU_A2</text>
<text x="299.7" y="91.1">CPU_A11</text>
<text x="299.7" y="93.6">CPU_A12</text>
<text x="123.3" y="101.3">CPU_D0</text>
<text x="174" y="101.3">CPU_D0</text>
<text x="185.7" y="96.2">CPU_A1</text>
<text x="185.7" y="98.7">CPU_A0</text>
<text x="299.7" y="96.2">CPU_A13</text>
<text x="299.7" y="101.3">CPU_A15</text>
<text x="299.7" y="98.7">CPU_A14</text>
<text x="123.3" y="106.3">CPU_D1</text>
<text x="174" y="106.3">CPU_D2</text>
<text x="174" y="103.8">CPU_D1</text>
<text x="299.7" y="103.8">CPU_A16</text>
<text x="299.7" y="106.3">CPU_A17</text>
<text x="123.3" y="111.4">CPU_D2</text>
<text x="174" y="114">CPU_D4</text>
<text x="174" y="111.4">CPU_D3</text>
<text x="299.7" y="111.4">CPU_A19</text>
<text x="299.7" y="114">CPU_A20</text>
<text x="299.7" y="108.9">CPU_A18</text>
<text x="123.3" y="116.5">CPU_D3</text>
<text x="174" y="119">CPU_D6</text>
<text x="174" y="116.5">CPU_D5</text>
<text x="123.3" y="121.6">CPU_D4</text>
<text x="174" y="121.6">CPU_D7</text>
<text x="184.5" y="124.1">CPU_A20</text>
<text x="123.3" y="131.7">CPU_D6</text>
<text x="123.3" y="126.7">CPU_D5</text>
<text x="184.5" y="126.7">CPU_A10</text>
<text x="184.5" y="131.7">CPU_A11</text>
<text x="123.3" y="136.8">CPU_D7</text>
<text x="185.7" y="134.3">CPU_A9</text>
<text x="185.7" y="136.8">CPU_A8</text>
<text x="293.4" y="136.8">CPU_D0</text>
<text x="184.5" y="139.4">CPU_A13</text>
<text x="184.5" y="141.9">CPU_A14</text>
<text x="293.4" y="141.9">CPU_D2</text>
<text x="293.4" y="139.4">CPU_D1</text>
<text x="184.5" y="144.4">CPU_A17</text>
<text x="184.5" y="147">CPU_A18</text>
<text x="293.4" y="147">CPU_D4</text>
<text x="293.4" y="149.5">CPU_D5</text>
<text x="293.4" y="144.4">CPU_D3</text>
<text x="293.4" y="152.1">CPU_D6</text>
<text x="293.4" y="154.6">CPU_D7</text>
<text x="219.7" y="187.6">~{CPU_WR}</text>
<text x="219.7" y="190.2">~{CPU_RD}</text>
<text x="169.1" y="206.7">~{RST}</text>
</g>
<g font-size="1.8" fill="#848400">
<text x="172.7" y="69.4">AUDIO_IN</text>
<text x="178.7" y="66.9">~{CD}</text>
<text x="183.6" y="153.3">HSM</text>
<text x="313.9" y="183.7">~{IRQ2}</text>
<text x="313.9" y="181.2">XB</text>
<text x="107.6" y="188.8">~{CPU_WR}</text>
<text x="107.8" y="191.4">~{CPU_RD}</text>
<text x="189.4" y="207.9">~{RST}</text>
</g>
<g font-size="1.8" fill="#0000c2">
<text x="205.6" y="221.3">Mod</text>
<text x="210.6" y="221.3">on</text>
<text x="214" y="221.3">the</text>
<text x="218.2" y="221.3">PCB</text>
<text x="223.1" y="221.3">includes</text>
<text x="232.2" y="221.3">a</text>
<text x="234.5" y="221.3">wire</text>
<text x="239.5" y="221.3">connecting</text>
<text x="251" y="221.3">PIN26</text>
<text x="257.8" y="221.3">(~{CPU_RD})</text>
<text x="202" y="223.4">from</text>
<text x="207.5" y="223.4">HuCard</text>
<text x="215.5" y="223.4">connector</text>
<text x="226" y="223.4">to</text>
<text x="229.1" y="223.4">the</text>
<text x="233.2" y="223.4">pin</text>
<text x="237.3" y="223.4">B07</text>
<text x="242.2" y="223.4">on</text>
<text x="245.6" y="223.4">the</text>
<text x="249.8" y="223.4">expansion</text>
<text x="260.4" y="223.4">connector</text>
</g>
</svg>
